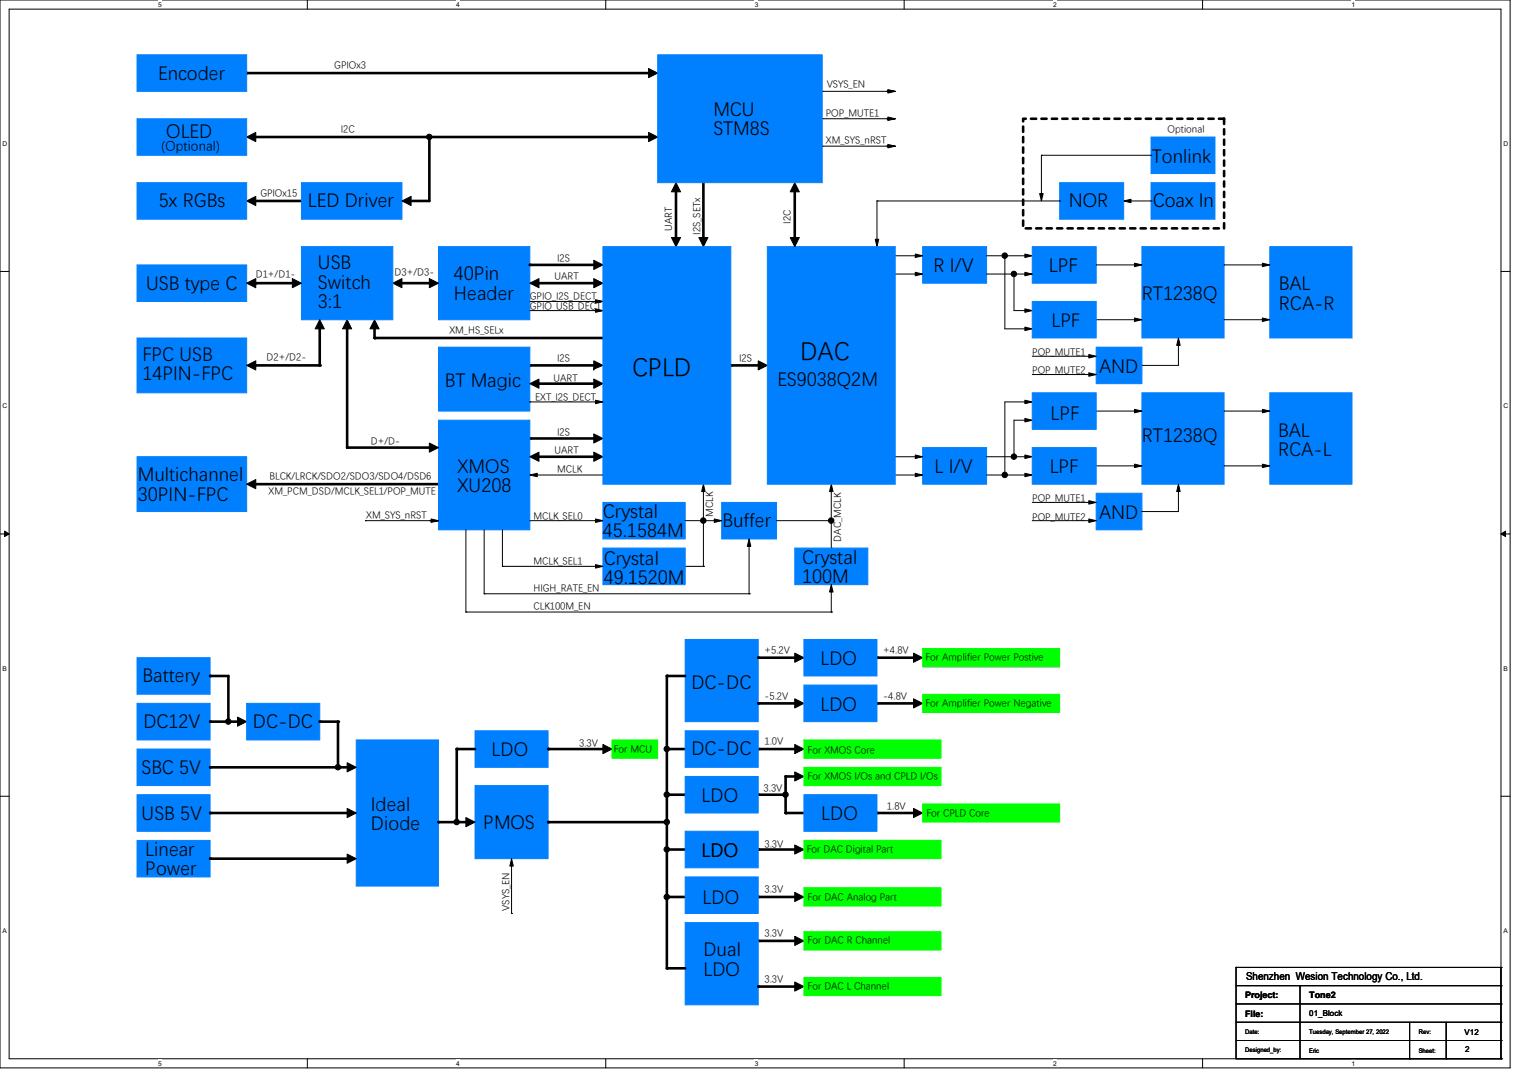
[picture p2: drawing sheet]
<svg xmlns="http://www.w3.org/2000/svg" width="297mm" height="210mm" viewBox="0 0 297 210" stroke-linecap="round" stroke-linejoin="round" font-family="sans-serif">
<path d="M0 0h293.9v207.9h-293.9zM1.8 1.8h290.3v204.3h-290.3z" fill="none" stroke="#000" stroke-width=".19"/>
<g fill="#fff">
<path d="M30.8 .2h.7v1.4h-.7z"/>
<path d="M30.8 206.2h.7v1.4h-.7z"/>
</g>
<path d="M59.8 0v1.8M59.8 206.1v1.8" fill="none" stroke="#000" stroke-width=".19"/>
<g fill="#fff">
<path d="M88.8 .2h.7v1.4h-.7z"/>
<path d="M88.8 206.2h.7v1.4h-.7z"/>
</g>
<path d="M117.9 0v1.8M117.9 206.1v1.8" fill="none" stroke="#000" stroke-width=".19"/>
<g fill="#fff">
<path d="M146.9 .2h.7v1.4h-.7z"/>
<path d="M146.9 206.2h.7v1.4h-.7z"/>
</g>
<path d="M176 0v1.8M176 206.1v1.8" fill="none" stroke="#000" stroke-width=".19"/>
<g fill="#fff">
<path d="M205 .2h.7v1.4h-.7z"/>
<path d="M205 206.2h.7v1.4h-.7z"/>
</g>
<path d="M234.1 0v1.8M234.1 206.1v1.8" fill="none" stroke="#000" stroke-width=".19"/>
<g fill="#fff">
<path d="M263.1 .2h.6v1.4h-.6z"/>
<path d="M263.1 206.2h.6v1.4h-.6z"/>
<path d="M.5 27.3h.9v1.4h-.9z"/>
<path d="M292.6 27.3h.9v1.4h-.9z"/>
<path d="M.5 78.4h.9v1.4h-.9z"/>
<path d="M292.6 78.4h.9v1.4h-.9z"/>
</g>
<path d="M0 52.8h1.8M292.1 52.8h1.8" fill="none" stroke="#000" stroke-width=".19"/>
<g fill="#fff">
<path d="M.5 129.5h.8v1.4h-.8z"/>
<path d="M292.6 129.5h.8v1.4h-.8z"/>
</g>
<path d="M0 103.9h1.8M292.1 103.9h1.8" fill="none" stroke="#000" stroke-width=".19"/>
<path d="M.9 103.4l.9 .5-.9 .5zM292.1 103.9l.9-.5v1z" fill="#000" stroke="#000" stroke-width=".19"/>
<g fill="#fff">
<path d="M.5 180.5h.8v1.4h-.8z"/>
<path d="M292.6 180.5h.8v1.4h-.8z"/>
</g>
<g fill="none" stroke="#000" stroke-width=".19">
<path d="M160 17.8h.1M160 17.8h13.7M160 23.1h.1M160 28.4h.1M160 23.1h13.5M160 28.4h13.9M170.7 39.1h.1M170.7 39.1v7.5M170.7 39.1h35.5M202.7 30.2h.1M202.7 30.2v7.5M202.7 30.2h21.3"/>
<path d="M206.2 39.1h.1M220.1 39.1h3.9M224 39.1h.1M224 30.2h.1M103.1 58.7h14.2M117.3 58.7h.1M174.2 49.8h4.8M174.2 53.3h4.8M179 49.8h.1M179 53.3h.1M192 49.8h8.2M192 53.3h8.2"/>
<path d="M195.6 49.8h.1M195.6 49.8v14.2h4.6M197.4 53.3h.1M197.4 53.3v7.2h2.8M200.2 49.8h.1M200.2 53.3h.1M213.4 51.6h8.1M221.5 51.6h.1M238.3 51.6h8.1M246.4 51.6h.1M103.1 78.2h.1M103.1 60.5h13.9"/>
<path d="M103.1 78.2h13.7M117 60.5h.1M200.2 64h.1M200.2 60.5h.1M200.2 78.2h.1M200.2 78.2h-4.6v14.3M200.9 72.9h11.7M200.9 69.3h11.7M212.6 72.9h.1M212.6 69.3h.1M213.4 62.2h8.1M221.5 62.2h.1"/>
<path d="M222.2 71.1h.1M229.4 66.5h.1M229.4 66.5v4.6h-7.2M238.3 62.2h8.1M246.4 62.2h.1M104.2 92.5h.1M104.2 92.5h13.1M136.9 95.5v14.7M161.8 95.1v11.6M174.2 92.5h4.8M174.2 88.9h4.8M179 92.5h.1"/>
<path d="M179 88.9h.1M192 92.5h8.2M192 88.9h8.2M195.6 92.5h.1M197.4 88.9h.1M200.2 92.5h.1M200.2 88.9h.1M200.2 81.8h.1M200.2 81.8h-2.8v7.1M200.9 97.8h11.7M212.6 97.8h.1M213.4 80h8.1"/>
<path d="M213.4 90.7h8.1M221.5 80h.1M221.5 90.7h.1M222.2 99.6h.1M229.4 95h.1M229.4 95v4.6h-7.2M238.3 80h8.1M238.3 90.7h8.1M246.4 90.7h.1M246.4 80h.1M71.1 101.3h.1M71.1 101.3h13.9"/>
<path d="M90.7 119.1h.1M90.7 103.1v16M90.7 119.1h71.1M94.2 115.6h.1M94.2 103.1v12.5M94.2 115.6h51.6M97.8 110.2h.1M97.8 110.2h19M97.8 103.1v7.1M103.1 101.3h13.5M116.6 101.3h.1M116.8 110.2h.1"/>
<path d="M133.3 101.3h6.6M133.3 110.2h3.6M136.9 110.2h.1M139.9 101.3h.1M145.8 115.6h.1M145.8 105.8v9.8M151.1 101.3h10.7M161.8 101.3h.1M161.8 106.7h.1M161.8 119.1h.1M161.8 114.7v4.4M200.9 101.3h11.7"/>
<path d="M212.6 101.3h.1M0 155h1.8M292.1 155h1.8M99.6 177.8h.1M99.6 168.6v9.2M240.6 188.3h.1M240.6 188.3v17.8h51.5M240.6 199h51.5M240.6 195.4h51.5M240.6 191.9h51.5M240.6 188.3h51.5M253 191.9h.1"/>
<path d="M253 191.9v14.2M274.4 199v7.1M281.5 199v7.1M292.1 199h.1M292.1 195.4h.1M292.1 191.9h.1M292.1 188.3h.1M292.1 188.3v17.8M240.6 202.5h51.5M274.4 206.1h.1M281.5 206.1h.1M292.1 206.1h.1"/>
<path d="M292.1 202.5h.1"/>
</g>
<g fill="#0080ff" stroke="#0080ff" stroke-width=".19">
<path d="M222.2 76.5h16.1v17.7h-16.1z" fill-rule="evenodd"/>
<path d="M222.2 48h16.1v17.8h-16.1z" fill-rule="evenodd"/>
<path d="M179.6 48h12.4v7.1h-12.4z" fill-rule="evenodd"/>
<path d="M179.6 87.1h12.4v7.1h-12.4z" fill-rule="evenodd"/>
<path d="M26.7 128h14.2v7.1h-14.2z" fill-rule="evenodd"/>
<path d="M200.9 48h12.5v7.1h-12.5z" fill-rule="evenodd"/>
<path d="M200.9 58.7h12.5v7.1h-12.5z" fill-rule="evenodd"/>
<path d="M200.9 87.1h12.5v7.1h-12.5z" fill-rule="evenodd"/>
<path d="M200.9 76.5h12.5v7.1h-12.5z" fill-rule="evenodd"/>
<path d="M247.1 76.5h16v17.7h-16z" fill-rule="evenodd"/>
<path d="M247.1 48h16v17.8h-16z" fill-rule="evenodd"/>
<path d="M26.7 145.8h14.2v7.1h-14.2z" fill-rule="evenodd"/>
<path d="M26.7 163.6h14.2v7.1h-14.2z" fill-rule="evenodd"/>
<path d="M26.7 154.7h14.2v7.1h-14.2z" fill-rule="evenodd"/>
<path d="M69.3 144h16v28.5h-16z" fill-rule="evenodd"/>
<path d="M26.7 136.9h14.2v7.1h-14.2z" fill-rule="evenodd"/>
<path d="M48 136.9h14.2v7.1h-14.2z" fill-rule="evenodd"/>
<path d="M92.5 142.2h14.2v7.2h-14.2z" fill-rule="evenodd"/>
<path d="M133.3 124.5h14.3v16h-14.3z" fill-rule="evenodd"/>
<path d="M133.3 179.6h14.3v16h-14.3z" fill-rule="evenodd"/>
<path d="M213.4 67.6h8.8v7.1h-8.8z" fill-rule="evenodd"/>
<path d="M213.4 96h8.8v7.1h-8.8z" fill-rule="evenodd"/>
<path d="M156.5 124.5h14.2v7.1h-14.2z" fill-rule="evenodd"/>
<path d="M156.5 133.3h14.2v7.2h-14.2z" fill-rule="evenodd"/>
<path d="M92.5 152.9h14.2v14.2h-14.2z" fill-rule="evenodd"/>
<path d="M26.7 88.9h21.3v10.7h-21.3z" fill-rule="evenodd"/>
<path d="M85.3 81.8h17.8v21.3h-17.8z" fill-rule="evenodd"/>
<path d="M85.3 48h17.8v14.2h-17.8z" fill-rule="evenodd"/>
<path d="M58.7 35.6h19.5v7.1h-19.5z" fill-rule="evenodd"/>
<path d="M117.3 106.7h16v7.1h-16z" fill-rule="evenodd"/>
<path d="M117.3 97.8h16v7.1h-16z" fill-rule="evenodd"/>
<path d="M140.5 97.8h10.6v7.1h-10.6z" fill-rule="evenodd"/>
<path d="M26.7 35.6h21.3v7.1h-21.3z" fill-rule="evenodd"/>
<path d="M154.7 106.7h14.2v7.1h-14.2z" fill-rule="evenodd"/>
<path d="M133.3 151.1h14.3v7.1h-14.3z" fill-rule="evenodd"/>
<path d="M156.5 154.7h14.2v7.1h-14.2z" fill-rule="evenodd"/>
<path d="M133.3 170.7h14.3v7.1h-14.3z" fill-rule="evenodd"/>
<path d="M133.3 161.8h14.3v7.1h-14.3z" fill-rule="evenodd"/>
<path d="M133.3 142.2h14.3v7.2h-14.3z" fill-rule="evenodd"/>
<path d="M26.7 10.7h21.3v7.1h-21.3z" fill-rule="evenodd"/>
<path d="M117.3 48h24.9v46.2h-24.9z" fill-rule="evenodd"/>
<path d="M128 10.7h32v24.9h-32z" fill-rule="evenodd"/>
<path d="M26.7 23.1h21.3v7.1h-21.3z" fill-rule="evenodd"/>
<path d="M26.7 51.6h21.3v7.1h-21.3z" fill-rule="evenodd"/>
<path d="M85.3 67.6h17.8v12.4h-17.8z" fill-rule="evenodd"/>
<path d="M26.7 65.8h21.3v10.7h-21.3z" fill-rule="evenodd"/>
<path d="M58.7 48h17.8v14.2h-17.8z" fill-rule="evenodd"/>
<path d="M149.4 48h24.8v46.2h-24.8z" fill-rule="evenodd"/>
<path d="M224 35.6h12.5v7.1h-12.5z" fill-rule="evenodd"/>
<path d="M224 26.7h12.5v7.1h-12.5z" fill-rule="evenodd"/>
<path d="M206.2 35.6h12.5v7.1h-12.5z" fill-rule="evenodd"/>
</g>
<g fill="#000" stroke="#000" stroke-width=".19">
<path d="M126.2 13.3l1.8 .9-1.8 .9z" fill-rule="evenodd"/>
<path d="M172.8 17.4l1.4 .4h-1.6h1.6l-1.4 .3z" fill-rule="evenodd"/>
<path d="M48 26.7l1.8-.9v1.8z" fill-rule="evenodd"/>
<path d="M78.2 39.1l1.8-.9v1.8z" fill-rule="evenodd"/>
<path d="M126.2 25.8l1.8 .9-1.8 .9z" fill-rule="evenodd"/>
<path d="M131.6 35.6l.9 1.7h-1.8z" fill-rule="evenodd"/>
<path d="M154.7 35.6l.9 1.7h-1.8z" fill-rule="evenodd"/>
<path d="M172.8 22.8l1.4 .3h-1.6h1.6l-1.4 .4z" fill-rule="evenodd"/>
<path d="M172.8 28.1l1.4 .3h-1.6h1.6l-1.4 .4z" fill-rule="evenodd"/>
<path d="M202.4 37.7h.6l-.3 1.4z" fill-rule="evenodd"/>
<path d="M218.7 39.1l1.4-.3v.7z" fill-rule="evenodd"/>
<path d="M48 39.1l1.8-.9v1.8z" fill-rule="evenodd"/>
<path d="M48 55.1l1.8-.9v1.8z" fill-rule="evenodd"/>
<path d="M56.9 54.2l1.8 .9-1.8 .9z" fill-rule="evenodd"/>
<path d="M76.5 55.1l1.7-.9v1.8z" fill-rule="evenodd"/>
<path d="M83.6 54.2l1.7 .9-1.7 .9z" fill-rule="evenodd"/>
<path d="M103.1 55.1l1.8-.9v1.8z" fill-rule="evenodd"/>
<path d="M115.6 54.2l1.7 .9-1.7 .9z" fill-rule="evenodd"/>
<path d="M115.6 50.7l1.7 .9-1.7 .9z" fill-rule="evenodd"/>
<path d="M115.9 58.3l1.4 .4h-1.6h1.6l-1.4 .3z" fill-rule="evenodd"/>
<path d="M130.7 46.2h1.8l-.9 1.8z" fill-rule="evenodd"/>
<path d="M136 46.2h1.8l-.9 1.8z" fill-rule="evenodd"/>
<path d="M153.8 46.2h1.8l-.9 1.8z" fill-rule="evenodd"/>
<path d="M170.3 46.6h.7l-.3 1.4z" fill-rule="evenodd"/>
<path d="M178.1 53l1.5 .3-1.5 .4z" fill-rule="evenodd"/>
<path d="M178.1 49.4l1.5 .4-1.5 .3z" fill-rule="evenodd"/>
<path d="M199.5 49.4l1.4 .4-1.4 .3z" fill-rule="evenodd"/>
<path d="M199.5 53l1.4 .3-1.4 .4z" fill-rule="evenodd"/>
<path d="M220.8 51.2l1.4 .4-1.4 .3z" fill-rule="evenodd"/>
<path d="M245.7 51.2l1.4 .4-1.4 .3z" fill-rule="evenodd"/>
<path d="M48 71.1l1.8-.9v1.8z" fill-rule="evenodd"/>
<path d="M62.2 62.2l.9 1.8h-1.8z" fill-rule="evenodd"/>
<path d="M67.6 62.2l.9 1.8h-1.8z" fill-rule="evenodd"/>
<path d="M72.9 62.2l.9 1.8h-1.8z" fill-rule="evenodd"/>
<path d="M103.1 74.7l1.8-.9v1.8z" fill-rule="evenodd"/>
<path d="M115.6 70.2l1.7 .9-1.7 .7v.2z" fill-rule="evenodd"/>
<path d="M115.6 73.8l1.7 .9-1.7 .9z" fill-rule="evenodd"/>
<path d="M115.9 60.1l1.4 .4h-1.6h1.6l-1.4 .3z" fill-rule="evenodd"/>
<path d="M115.9 77.9l1.4 .3-1.4 .4z" fill-rule="evenodd"/>
<path d="M147.6 70.2l1.8 .9-1.8 .9z" fill-rule="evenodd"/>
<path d="M199.5 63.7l1.4 .3-1.4 .3z" fill-rule="evenodd"/>
<path d="M199.5 60.1l1.4 .4-1.4 .3z" fill-rule="evenodd"/>
<path d="M199.5 77.9l1.4 .3-1.4 .4z" fill-rule="evenodd"/>
<path d="M211.9 72.6l1.5 .3-1.5 .3z" fill-rule="evenodd"/>
<path d="M211.9 69l1.5 .3-1.5 .4z" fill-rule="evenodd"/>
<path d="M220.8 61.9l1.4 .3-1.4 .4z" fill-rule="evenodd"/>
<path d="M229.4 65.8l.3 1.4h-.7z" fill-rule="evenodd"/>
<path d="M245.7 61.9l1.4 .3-1.4 .4z" fill-rule="evenodd"/>
<path d="M48 94.2l1.8-.9v1.8z" fill-rule="evenodd"/>
<path d="M83.6 86.2l1.7 .9-1.7 .9z" fill-rule="evenodd"/>
<path d="M103.1 92.5l1.5-.4v.7z" fill-rule="evenodd"/>
<path d="M103.1 88.9l1.8-.9v1.8z" fill-rule="evenodd"/>
<path d="M115.6 88l1.7 .9-1.7 .9z" fill-rule="evenodd"/>
<path d="M115.6 84.5l1.7 .8-1.7 .9z" fill-rule="evenodd"/>
<path d="M136.9 94.2l.3 1.5h-.6z" fill-rule="evenodd"/>
<path d="M161.8 94.2l.3 1.5h-.6z" fill-rule="evenodd"/>
<path d="M178.1 92.1l1.5 .4-1.5 .3z" fill-rule="evenodd"/>
<path d="M178.1 88.6l1.5 .3-1.5 .3z" fill-rule="evenodd"/>
<path d="M199.5 81.4l1.4 .4-1.4 .3z" fill-rule="evenodd"/>
<path d="M199.5 92.1l1.4 .4-1.4 .3z" fill-rule="evenodd"/>
<path d="M199.5 88.6l1.4 .3-1.4 .3z" fill-rule="evenodd"/>
<path d="M211.9 97.5l1.5 .3-1.5 .3z" fill-rule="evenodd"/>
<path d="M220.8 79.7l1.4 .3-1.4 .3z" fill-rule="evenodd"/>
<path d="M220.8 90.3l1.4 .4-1.4 .3z" fill-rule="evenodd"/>
<path d="M229.4 94.2l.3 1.5h-.7z" fill-rule="evenodd"/>
<path d="M245.7 79.7l1.4 .3-1.4 .3z" fill-rule="evenodd"/>
<path d="M245.7 90.3l1.4 .4-1.4 .3z" fill-rule="evenodd"/>
<path d="M83.9 101l1.4 .3h-1.6h1.6l-1.4 .4z" fill-rule="evenodd"/>
<path d="M115.9 109.9l1.4 .3-1.4 .4z" fill-rule="evenodd"/>
<path d="M115.9 101l1.4 .3-1.4 .4z" fill-rule="evenodd"/>
<path d="M139 101l1.5 .3-1.5 .4z" fill-rule="evenodd"/>
<path d="M145.8 104.9l.3 1.4h-.6z" fill-rule="evenodd"/>
<path d="M161.8 113.8l.3 1.4h-.6z" fill-rule="evenodd"/>
<path d="M211.9 101l1.5 .3-1.5 .4z" fill-rule="evenodd"/>
<path d="M46.2 139.6l1.8 .9-1.8 .9z" fill-rule="evenodd"/>
<path d="M154.7 127.1l1.8 .9-1.8 .9z" fill-rule="evenodd"/>
<path d="M154.7 136l1.8 .9-1.8 .9z" fill-rule="evenodd"/>
<path d="M177.8 127.1l1.8 .9-1.8 .9z" fill-rule="evenodd"/>
<path d="M177.8 136l1.8 .9-1.8 .9z" fill-rule="evenodd"/>
<path d="M67.6 148.5l1.7 .9-1.7 .8z" fill-rule="evenodd"/>
<path d="M67.6 157.4l1.7 .8-1.7 .9z" fill-rule="evenodd"/>
<path d="M90.7 159.1l1.8 .9-1.8 .9z" fill-rule="evenodd"/>
<path d="M117.3 144.9l1.8 .9-1.8 .9z" fill-rule="evenodd"/>
<path d="M154.7 150.2l1.8 .9-1.8 .9z" fill-rule="evenodd"/>
<path d="M154.7 144.9l1.8 .9-1.8 .9z" fill-rule="evenodd"/>
<path d="M177.8 157.4l1.8 .8-1.8 .9z" fill-rule="evenodd"/>
<path d="M67.6 166.2l1.7 .9-1.7 .9z" fill-rule="evenodd"/>
<path d="M99.6 167.1l.3 1.5h-.7z" fill-rule="evenodd"/>
<path d="M154.7 164.5l1.8 .9-1.8 .8z" fill-rule="evenodd"/>
<path d="M154.7 173.7l1.8 .9-1.8 .9z" fill-rule="evenodd"/>
<path d="M154.7 182.2l1.8 .9-1.8 .9z" fill-rule="evenodd"/>
<path d="M154.7 191.1l1.8 .9-1.8 .9z" fill-rule="evenodd"/>
<circle cx="83.5" cy="26.6" r=".53"/>
<circle cx="195.6" cy="49.8" r=".53"/>
<circle cx="197.3" cy="53.3" r=".53"/>
<circle cx="195.6" cy="92.4" r=".53"/>
<circle cx="197.3" cy="88.9" r=".53"/>
<circle cx="136.9" cy="101.3" r=".53"/>
<circle cx="161.8" cy="101.3" r=".53"/>
<circle cx="44.4" cy="140.4" r=".53"/>
<circle cx="65.8" cy="149.3" r=".53"/>
<circle cx="88.9" cy="160" r=".53"/>
<circle cx="129.8" cy="145.8" r=".53"/>
<circle cx="129.8" cy="160" r=".53"/>
<circle cx="129.8" cy="154.7" r=".53"/>
<circle cx="152.9" cy="154.7" r=".53"/>
<circle cx="129.8" cy="174.6" r=".53"/>
<circle cx="129.8" cy="165.3" r=".53"/>
</g>
<g fill="none" stroke="#000" stroke-width=".51">
<path d="M48 14.2h78.6M49.1 39.1h9.6M49.2 26.7h77.6M83.6 26.7v12.4h-4.5M131.6 37.2v9.7M136.9 35.6v11.5M154.7 37v9.9M49.8 55.1h7.1M77.2 55.1h7.1M103.1 51.6h13.5M104 55.1h12.6M62.2 63.7v7.4h-12.6"/>
<path d="M67.6 63.7v23.4h16.3M72.9 63.7v2.1h44.4M103.1 71.1h12.8M104 74.7h12.6M142.2 71.1h5.7M49.6 94.2h35.7M103.1 85.3h13.2M104 88.9h12.6M40.9 131.6h3.5v8.9M133.3 131.6h-3.5v56.9h3.5M147.6 128h7.1M147.6 136.9h7.1"/>
<path d="M170.7 128h7.1M170.7 136.9h7.1M40.9 149.4h26.8M40.9 158.2h27M40.9 140.5h5.5M62.2 140.5h3.6v8.9M92.5 145.8h-3.6v14.2M106.7 145.8h11M129.8 145.8h3.5M129.8 154.7h3.5M147.6 145.8h7.1M147.6 154.7h5.3"/>
<path d="M155.7 151.1h-2.8v7.1h3.6M170.7 158.2h7.1M40.9 167.1h26.8M85.3 160h6.1M106.7 160h22.9M129.8 165.4h3.5M129.8 174.6h3.5M147.6 165.4h7.1M147.6 174.6h7.1M147.6 183.1h7.1M147.6 192h7.1"/>
</g>
<g fill="#000">
<circle cx="48" cy="14.2" r=".25"/>
<circle cx="49.1" cy="39.1" r=".25"/>
<circle cx="49.2" cy="26.7" r=".25"/>
<circle cx="79.1" cy="39.1" r=".25"/>
<circle cx="83.6" cy="26.7" r=".25"/>
<circle cx="49.8" cy="55.1" r=".25"/>
<circle cx="77.2" cy="55.1" r=".25"/>
<circle cx="103.1" cy="51.6" r=".25"/>
<circle cx="104" cy="55.1" r=".25"/>
<circle cx="131.6" cy="46.9" r=".25"/>
<circle cx="136.9" cy="47.1" r=".25"/>
<circle cx="154.7" cy="46.9" r=".25"/>
<circle cx="49.6" cy="71.1" r=".25"/>
<circle cx="62.2" cy="71.1" r=".25"/>
<circle cx="72.9" cy="65.8" r=".25"/>
<circle cx="103.1" cy="71.1" r=".25"/>
<circle cx="104" cy="74.7" r=".25"/>
<circle cx="142.2" cy="71.1" r=".25"/>
<circle cx="49.6" cy="94.2" r=".25"/>
<circle cx="67.6" cy="87.1" r=".25"/>
<circle cx="83.9" cy="87.1" r=".25"/>
<circle cx="103.1" cy="85.3" r=".25"/>
<circle cx="104" cy="88.9" r=".25"/>
<circle cx="40.9" cy="131.6" r=".25"/>
<circle cx="129.8" cy="131.6" r=".25"/>
<circle cx="147.6" cy="128" r=".25"/>
<circle cx="147.6" cy="136.9" r=".25"/>
<circle cx="170.7" cy="128" r=".25"/>
<circle cx="170.7" cy="136.9" r=".25"/>
<circle cx="40.9" cy="158.2" r=".25"/>
<circle cx="40.9" cy="149.4" r=".25"/>
<circle cx="40.9" cy="140.5" r=".25"/>
<circle cx="44.4" cy="140.5" r=".25"/>
<circle cx="62.2" cy="140.5" r=".25"/>
<circle cx="65.8" cy="140.5" r=".25"/>
<circle cx="88.9" cy="145.8" r=".25"/>
<circle cx="106.7" cy="145.8" r=".25"/>
<circle cx="129.8" cy="154.7" r=".25"/>
<circle cx="129.8" cy="145.8" r=".25"/>
<circle cx="147.6" cy="145.8" r=".25"/>
<circle cx="147.6" cy="154.7" r=".25"/>
<circle cx="152.9" cy="151.1" r=".25"/>
<circle cx="152.9" cy="158.2" r=".25"/>
<circle cx="170.7" cy="158.2" r=".25"/>
<circle cx="40.9" cy="167.1" r=".25"/>
<circle cx="85.3" cy="160" r=".25"/>
<circle cx="106.7" cy="160" r=".25"/>
<circle cx="129.8" cy="165.4" r=".25"/>
<circle cx="129.8" cy="174.6" r=".25"/>
<circle cx="147.6" cy="165.4" r=".25"/>
<circle cx="147.6" cy="174.6" r=".25"/>
<circle cx="129.8" cy="188.5" r=".25"/>
<circle cx="147.6" cy="183.1" r=".25"/>
<circle cx="147.6" cy="192" r=".25"/>
</g>
<g fill="#0f0" stroke="#0f0" stroke-width=".19">
<path d="M156.5 144h26.6v3.6h-26.6z" fill-rule="evenodd"/>
<path d="M179.6 135.1h26.6v3.6h-26.6z" fill-rule="evenodd"/>
<path d="M179.6 126.2h26.6v3.6h-26.6z" fill-rule="evenodd"/>
<path d="M119.1 144h8.9v3.6h-8.9z" fill-rule="evenodd"/>
<path d="M179.6 156.5h26.6v3.5h-26.6z" fill-rule="evenodd"/>
<path d="M156.5 172.8h26.6v3.6h-26.6z" fill-rule="evenodd"/>
<path d="M156.5 163.6h26.6v3.5h-26.6z" fill-rule="evenodd"/>
<path d="M156.5 149.4h26.6v3.5h-26.6z" fill-rule="evenodd"/>
<path d="M156.5 190.2h26.6v3.6h-26.6z" fill-rule="evenodd"/>
<path d="M156.5 181.4h26.6v3.5h-26.6z" fill-rule="evenodd"/>
</g>
<path d="M199.1 23.1h39.2v21.3h-39.2z" fill="none" stroke="#000" stroke-width=".51" stroke-dasharray="1 1"/>
<g font-size="5">
<text x="155.7" y="69.8">DAC</text>
<text x="123" y="73">CPLD</text>
</g>
<g font-size="3.7">
<text x="30.8" y="15.3">Encoder</text>
<text x="138.9" y="22.4">MCU</text>
<text x="32.3" y="26.7">OLED</text>
<text x="138.9" y="26.1">STM8S</text>
<text x="224.2" y="31.5">Tonlink</text>
<text x="30.9" y="40">5x RGBs</text>
<text x="59.9" y="40.2">LED Driver</text>
<text x="208" y="40">NOR</text>
<text x="224.4" y="40.2">Coax In</text>
<text x="61.9" y="52.2">USB</text>
<text x="181.7" y="52.8">R I/V</text>
<text x="204.1" y="52.8">LPF</text>
<text x="28.4" y="56.3">USB type C</text>
<text x="61.9" y="56">Switch</text>
<text x="61.9" y="59.7">3:1</text>
<text x="88.3" y="54.4">40Pin</text>
<text x="88.3" y="58.1">Header</text>
<text x="222.2" y="58.1">RT1238Q</text>
<text x="248.9" y="56.3">BAL</text>
<text x="204.6" y="63.5">LPF</text>
<text x="248.9" y="60.1">RCA-R</text>
<text x="27.7" y="70">FPC USB</text>
<text x="27.7" y="73.7">14PIN-FPC</text>
<text x="86.6" y="75.2">BT Magic</text>
<text x="151.3" y="75">ES9038Q2M</text>
<text x="213.9" y="72.3">AND</text>
<text x="204.5" y="81.6">LPF</text>
<text x="222.2" y="85.9">RT1238Q</text>
<text x="248.8" y="84.8">BAL</text>
<text x="248.8" y="88.5">RCA-L</text>
<text x="26.8" y="93.5">Multichannel</text>
<text x="89.1" y="91.9">XMOS</text>
<text x="89.1" y="95.6">XU208</text>
<text x="181.9" y="91.9">L I/V</text>
<text x="204.3" y="91.9">LPF</text>
<text x="26.8" y="97.2">30PIN-FPC</text>
<text x="117.3" y="100.6">Crystal</text>
<text x="213.9" y="100.8">AND</text>
<text x="117.3" y="104.4">45.1584M</text>
<text x="140.6" y="102.4">Buffer</text>
<text x="117.5" y="109.7">Crystal</text>
<text x="117.5" y="113.4">49.1520M</text>
<text x="156.1" y="109.5">Crystal</text>
<text x="156.1" y="113.2">100M</text>
<text x="159.7" y="129.2">LDO</text>
<text x="27.7" y="132.6">Battery</text>
<text x="134.6" y="133.9">DC-DC</text>
<text x="27.9" y="141.5">DC12V</text>
<text x="49.2" y="141.5">DC-DC</text>
<text x="159.7" y="138.1">LDO</text>
<text x="95.7" y="147">LDO</text>
<text x="134.6" y="146.7">DC-DC</text>
<text x="27.6" y="150.4">SBC 5V</text>
<text x="136.6" y="155.9">LDO</text>
<text x="27.6" y="159.5">USB 5V</text>
<text x="72.2" y="157.7">Ideal</text>
<text x="72.2" y="161.4">Diode</text>
<text x="94.1" y="161.2">PMOS</text>
<text x="159.9" y="159.5">LDO</text>
<text x="28.3" y="166.4">Linear</text>
<text x="136.6" y="166.6">LDO</text>
<text x="28.3" y="170.1">Power</text>
<text x="136.7" y="175.8">LDO</text>
<text x="136.9" y="186">Dual</text>
<text x="136.9" y="189.7">LDO</text>
</g>
<text font-size="2.6" x="31.5" y="29.1">(Optional)</text>
<text font-size="2.1" x="242.5" y="190.8">Shenzhen Wesion Technology Co., Ltd.</text>
<g font-size="1.9">
<text x="65.1" y="13.3">GPIOx3</text>
<text x="160.9" y="17">VSYS_EN</text>
<text x="160.7" y="22.6">POP_MUTE1</text>
<text x="66.3" y="25.7">I2C</text>
<text x="160.7" y="27.9">XM_SYS_nRST</text>
<text x="227.2" y="25.7">Optional</text>
<text x="50.7" y="38.2">GPIOx15</text>
<text x="130.7" y="45" transform="rotate(-90 130.7 45)">UART</text>
<text x="136.2" y="45.7" transform="rotate(-90 136.2 45.7)">I2S_SETx</text>
<text x="153.8" y="43.6" transform="rotate(-90 153.8 43.6)">I2C</text>
<text x="49.8" y="53.8">D1+/D1-</text>
<text x="76.8" y="53.5">D3+/D3-</text>
<text x="108.5" y="50.8">I2S</text>
<text x="103.1" y="58.3">GPIO_I2S_DECT</text>
<text x="107.9" y="54.4">UART</text>
<text x="87.5" y="64.9">XM_HS_SELx</text>
<text x="103.1" y="60.1">GPIO_USB_DECT</text>
<text x="51.9" y="70">D2+/D2-</text>
<text x="108.5" y="70.4">I2S</text>
<text x="143.8" y="70.2">I2S</text>
<text x="200.9" y="69.1">POP_MUTE1</text>
<text x="104.2" y="77.9">EXT_I2S_DECT</text>
<text x="107.7" y="74.1">UART</text>
<text x="200.9" y="72.7">POP_MUTE2</text>
<text x="72.2" y="86.4">D+/D-</text>
<text x="107.9" y="88.1">UART</text>
<text x="108.5" y="84.6">I2S</text>
<text x="52.5" y="93.3">BLCK/LRCK/SDO2/SDO3/SDO4/DSD6</text>
<text x="108.5" y="91.9">MCLK</text>
<text x="52.3" y="96.1">XM_PCM_DSD/MCLK_SEL1/POP_MUTE</text>
<text x="71.3" y="100.8">XM_SYS_nRST</text>
<text x="103.8" y="101">MCLK_SEL0</text>
<text x="138.7" y="100.6" transform="rotate(-90 138.7 100.6)">MCLK</text>
<text x="200.9" y="101.1">POP_MUTE2</text>
<text x="200.9" y="97.6">POP_MUTE1</text>
<text x="163.6" y="105.5" transform="rotate(-90 163.6 105.5)">DAC_MCLK</text>
<text x="103.8" y="109.7">MCLK_SEL1</text>
<text x="103.8" y="118.6">CLK100M_EN</text>
<text x="103.8" y="115">HIGH_RATE_EN</text>
<text x="148.8" y="127.1">+5.2V</text>
<text x="171.9" y="127.1">+4.8V</text>
<text x="180.1" y="128.5">For Amplifier Power Postive</text>
<text x="148.8" y="136">-5.2V</text>
<text x="171.9" y="136">-4.8V</text>
<text x="180.1" y="137.4">For Amplifier Power Negative</text>
<text x="112.7" y="145.2">3.3V</text>
<text x="119.5" y="146.3">For MCU</text>
<text x="148.8" y="144.9">1.0V</text>
<text x="157.2" y="146.5">For XMOS Core</text>
<text x="148.6" y="153.9">3.3V</text>
<text x="157.2" y="151.6">For XMOS I/Os and CPLD I/Os</text>
<text x="172.6" y="157.5">1.8V</text>
<text x="180.3" y="158.7">For CPLD Core</text>
<text x="148.8" y="164.8">3.3V</text>
<text x="157" y="165.9">For DAC Digital Part</text>
<text x="148.8" y="173.7">3.3V</text>
<text x="99.1" y="177.2" transform="rotate(-90 99.1 177.2)">VSYS_EN</text>
<text x="157.2" y="175.1">For DAC Analog Part</text>
<text x="148.8" y="182.2">3.3V</text>
<text x="157.2" y="183.6">For DAC R Channel</text>
<text x="148.8" y="191.1">3.3V</text>
<text x="157.2" y="192.5">For DAC L Channel</text>
</g>
<g font-size="1.7">
<text x="242.4" y="194.2">Project:</text>
<text x="242.4" y="197.9">File:</text>
<text x="254.8" y="194.2">Tone2</text>
</g>
<g font-size="1.6">
<text x="254.8" y="197.7">01_Block</text>
<text x="285" y="201.5">V12</text>
<text x="285.2" y="204.8">2</text>
</g>
<g font-size="1.3">
<text x="30.8" y="1.3">5</text>
<text x="88.8" y="1.3">4</text>
<text x="146.9" y="1.3">3</text>
<text x="205" y="1.3">2</text>
<text x="263.1" y="1.3">1</text>
<text x=".5" y="28.4">D</text>
<text x="292.6" y="28.4">D</text>
<text x=".5" y="79.5">C</text>
<text x="292.6" y="79.5">C</text>
<text x=".5" y="130.6">B</text>
<text x="292.6" y="130.6">B</text>
<text x=".5" y="181.7">A</text>
<text x="292.6" y="181.7">A</text>
<text x="30.8" y="207.4">5</text>
<text x="88.8" y="207.4">4</text>
<text x="146.9" y="207.4">3</text>
<text x="205" y="207.4">2</text>
<text x="263.1" y="207.4">1</text>
</g>
<g font-size="1.2">
<text x="242.4" y="201.3">Date:</text>
<text x="254.8" y="201.2">Tuesday, September 27, 2022</text>
<text x="276.1" y="201.3">Rev:</text>
<text x="242.4" y="204.7">Designed_by:</text>
<text x="254.8" y="204.9">Eric</text>
<text x="276.1" y="204.9">Sheet:</text>
</g>
</svg>
